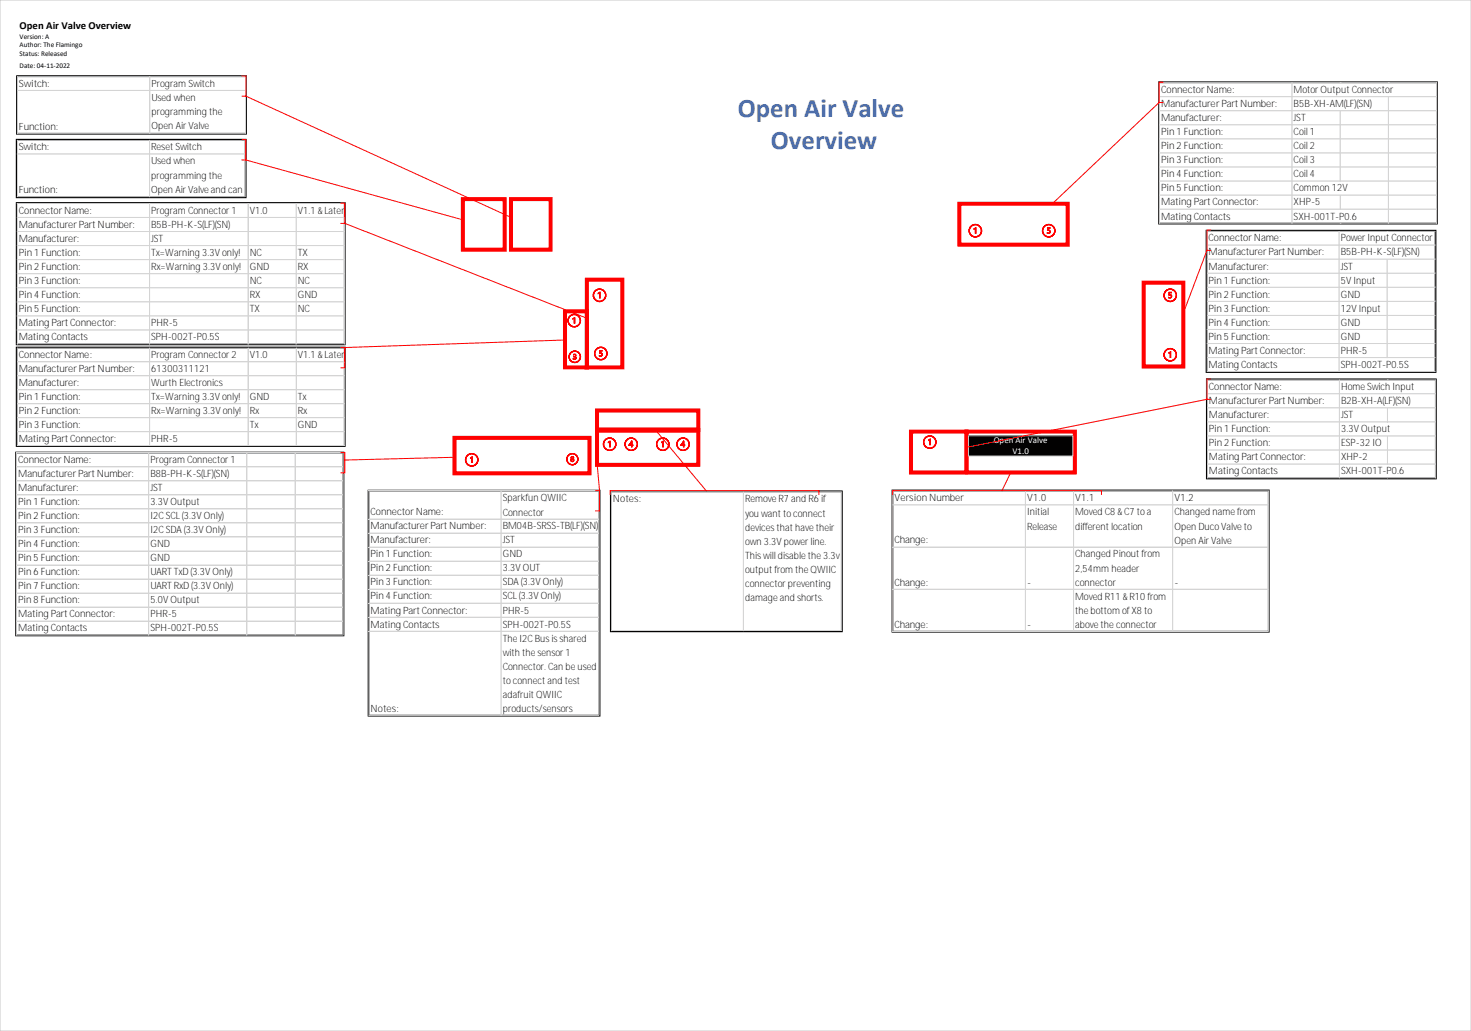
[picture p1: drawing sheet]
<svg xmlns="http://www.w3.org/2000/svg" width="581mm" height="407mm" viewBox="0 0 581 407" stroke-linecap="round" stroke-linejoin="round" font-family="sans-serif">
<path d="M0 0h581.3v407.3h-581.3z" fill="none" stroke="#c8c8c8" stroke-width=".4"/>
<path d="M451.9 111.6h15.7v33.2h-15.7z" fill="none" stroke="#f00" stroke-width="1.6"/>
<path d="M476.8 91.1h90.5v55.9h-90.5z" fill="none" stroke="#000" stroke-width=".71"/>
<path d="M548.1 91.3h.1" fill="none" stroke="#d4d4d4" stroke-width=".4"/>
<path d="M548 91.1l.3 .3z" fill-rule="evenodd" fill="#d4d4d4"/>
<path d="M476.9 91.1v55.9M529.1 91.1v55.9M548.1 102.5v38.9" fill="none" stroke="#d4d4d4" stroke-width=".4"/>
<path d="M548 146.9l.3 .1z" fill-rule="evenodd" fill="#d4d4d4"/>
<path d="M476.8 91.3h90.5M476.8 96.8h90.5M567.1 91.1v55.9M476.8 102.4h90.5M476.8 107.9h90.5M476.8 113.5h90.5M476.8 119h90.5M476.8 124.6h90.5M476.8 130.2h90.5M476.8 135.7h90.5M476.8 141.3h90.5M476.8 146.8h90.5" fill="none" stroke="#d4d4d4" stroke-width=".4"/>
<g fill="#000">
<path d="M460.1 140.1a2.37 2.37 0 0 1 4.7 0 2.37 2.37 0 0 1-4.7 0zM459.9 140.2a2.5 2.5 0 0 0 5 0 2.5 2.5 0 0 0-5 0z" fill-rule="evenodd"/>
<path d="M460.1 140.1a2.37 2.37 0 0 1 4.7 0 2.37 2.37 0 0 1-4.7 0zM459.9 140.2a2.5 2.5 0 0 0 5 0 2.5 2.5 0 0 0-5 0z" fill-rule="evenodd"/>
<path d="M460.1 140.1a2.37 2.37 0 0 1 4.7 0 2.37 2.37 0 0 1-4.7 0zM459.9 140.2a2.5 2.5 0 0 0 5 0 2.5 2.5 0 0 0-5 0z" fill-rule="evenodd"/>
<path d="M461.9 139.4l.7-.4v2.2l-.2-2z" fill-rule="evenodd"/>
<path d="M461.9 139.4l.7-.4v2.2l-.2-2z" fill-rule="evenodd"/>
<path d="M461.9 139.4l.7-.4v2.2l-.2-2z" fill-rule="evenodd"/>
</g>
<g fill="none" stroke="#f00" stroke-width=".4">
<path d="M461.9 139.4l.7-.4v2.2l-.2-2z"/>
<circle cx="462.4" cy="140.2" r="2.5"/>
<circle cx="462.4" cy="140.1" r="2.37"/>
</g>
<path d="M460.1 116.7a2.37 2.37 0 0 1 4.7 0 2.37 2.37 0 0 1-4.7 0zM459.9 116.7a2.5 2.5 0 0 0 5 0 2.5 2.5 0 0 0-5 0z" fill-rule="evenodd" fill="#f00"/>
<g fill="none" stroke="#f00" stroke-width=".4">
<circle cx="462.4" cy="116.7" r="2.5"/>
<circle cx="462.4" cy="116.7" r="2.37"/>
</g>
<path d="M462 115.5h.9l-.8 .1v.8a.67 .67 0 0 1 .9 .7 .67 .67 0 0 1-1.1 .4 .6 .6 0 0 0 .8 0 .6 .6 0 0 0 0-.8 .6 .6 0 0 0-.8-.2z" fill-rule="evenodd" fill="#f00"/>
<path d="M462 115.5h.9l-.8 .1v.8a.67 .67 0 0 1 .9 .7 .67 .67 0 0 1-1.1 .4 .6 .6 0 0 0 .8 0 .6 .6 0 0 0 0-.8 .6 .6 0 0 0-.8-.2z" fill="none" stroke="#f00" stroke-width=".4"/>
<path d="M460.1 116.7a2.37 2.37 0 0 1 4.7 0 2.37 2.37 0 0 1-4.7 0zM459.9 116.7a2.5 2.5 0 0 0 5 0 2.5 2.5 0 0 0-5 0z" fill-rule="evenodd" fill="#f00"/>
<g fill="none" stroke="#f00" stroke-width=".4">
<circle cx="462.4" cy="116.7" r="2.5"/>
<circle cx="462.4" cy="116.7" r="2.37"/>
</g>
<path d="M462 115.5h.9l-.8 .1v.8a.67 .67 0 0 1 .9 .7 .67 .67 0 0 1-1.1 .4 .6 .6 0 0 0 .8 0 .6 .6 0 0 0 0-.8 .6 .6 0 0 0-.8-.2z" fill-rule="evenodd" fill="#f00"/>
<path d="M462 115.5h.9l-.8 .1v.8a.67 .67 0 0 1 .9 .7 .67 .67 0 0 1-1.1 .4 .6 .6 0 0 0 .8 0 .6 .6 0 0 0 0-.8 .6 .6 0 0 0-.8-.2z" fill="none" stroke="#f00" stroke-width=".4"/>
<path d="M460.1 116.7a2.37 2.37 0 0 1 4.7 0 2.37 2.37 0 0 1-4.7 0zM459.9 116.7a2.5 2.5 0 0 0 5 0 2.5 2.5 0 0 0-5 0z" fill-rule="evenodd" fill="#f00"/>
<g fill="none" stroke="#f00" stroke-width=".4">
<circle cx="462.4" cy="116.7" r="2.5"/>
<circle cx="462.4" cy="116.7" r="2.37"/>
</g>
<path d="M462 115.5h.9l-.8 .1v.8a.67 .67 0 0 1 .9 .7 .67 .67 0 0 1-1.1 .4 .6 .6 0 0 0 .8 0 .6 .6 0 0 0 0-.8 .6 .6 0 0 0-.8-.2z" fill-rule="evenodd" fill="#f00"/>
<g fill="none" stroke="#f00" stroke-width=".4">
<path d="M384.9 90.4l.7-.4v2.2l-.2-2zM462 115.5h.9l-.8 .1v.8a.67 .67 0 0 1 .9 .7 .67 .67 0 0 1-1.1 .4 .6 .6 0 0 0 .8 0 .6 .6 0 0 0 0-.8 .6 .6 0 0 0-.8-.2z"/>
<circle cx="385.4" cy="91.1" r="2.5"/>
<circle cx="385.4" cy="91.1" r="2.37"/>
</g>
<path d="M379.1 80.5h42.8v16.2h-42.8z" fill="none" stroke="#f00" stroke-width="1.6"/>
<g fill="#000">
<path d="M383.1 91.1a2.37 2.37 0 0 1 4.7 0 2.37 2.37 0 0 1-4.7 0zM382.9 91.1a2.5 2.5 0 0 0 5 0 2.5 2.5 0 0 0-5 0z" fill-rule="evenodd"/>
<path d="M383.1 91.1a2.37 2.37 0 0 1 4.7 0 2.37 2.37 0 0 1-4.7 0zM382.9 91.1a2.5 2.5 0 0 0 5 0 2.5 2.5 0 0 0-5 0z" fill-rule="evenodd"/>
<path d="M383.1 91.1a2.37 2.37 0 0 1 4.7 0 2.37 2.37 0 0 1-4.7 0zM382.9 91.1a2.5 2.5 0 0 0 5 0 2.5 2.5 0 0 0-5 0z" fill-rule="evenodd"/>
<path d="M384.9 90.4l.7-.4v2.2l-.2-2z" fill-rule="evenodd"/>
<path d="M384.9 90.4l.7-.4v2.2l-.2-2z" fill-rule="evenodd"/>
<path d="M384.9 90.4l.7-.4v2.2l-.2-2z" fill-rule="evenodd"/>
</g>
<path d="M412.1 91.1a2.37 2.37 0 0 1 4.7 0 2.37 2.37 0 0 1-4.7 0zM411.9 91.2a2.5 2.5 0 0 0 5 0 2.5 2.5 0 0 0-5 0z" fill-rule="evenodd" fill="#f00"/>
<g fill="none" stroke="#f00" stroke-width=".4">
<circle cx="414.4" cy="91.2" r="2.5"/>
<circle cx="414.4" cy="91.1" r="2.37"/>
</g>
<path d="M414 90h.9l-.8 .1v.8a.67 .67 0 0 1 .9 .7 .67 .67 0 0 1-1.1 .4 .6 .6 0 0 0 .8 0 .6 .6 0 0 0 0-.8 .6 .6 0 0 0-.8-.2z" fill-rule="evenodd" fill="#f00"/>
<path d="M414 90h.9l-.8 .1v.8a.67 .67 0 0 1 .9 .7 .67 .67 0 0 1-1.1 .4 .6 .6 0 0 0 .8 0 .6 .6 0 0 0 0-.8 .6 .6 0 0 0-.8-.2z" fill="none" stroke="#f00" stroke-width=".4"/>
<path d="M412.1 91.1a2.37 2.37 0 0 1 4.7 0 2.37 2.37 0 0 1-4.7 0zM411.9 91.2a2.5 2.5 0 0 0 5 0 2.5 2.5 0 0 0-5 0z" fill-rule="evenodd" fill="#f00"/>
<g fill="none" stroke="#f00" stroke-width=".4">
<circle cx="414.4" cy="91.2" r="2.5"/>
<circle cx="414.4" cy="91.1" r="2.37"/>
</g>
<path d="M414 90h.9l-.8 .1v.8a.67 .67 0 0 1 .9 .7 .67 .67 0 0 1-1.1 .4 .6 .6 0 0 0 .8 0 .6 .6 0 0 0 0-.8 .6 .6 0 0 0-.8-.2z" fill-rule="evenodd" fill="#f00"/>
<path d="M414 90h.9l-.8 .1v.8a.67 .67 0 0 1 .9 .7 .67 .67 0 0 1-1.1 .4 .6 .6 0 0 0 .8 0 .6 .6 0 0 0 0-.8 .6 .6 0 0 0-.8-.2z" fill="none" stroke="#f00" stroke-width=".4"/>
<path d="M412.1 91.1a2.37 2.37 0 0 1 4.7 0 2.37 2.37 0 0 1-4.7 0zM411.9 91.2a2.5 2.5 0 0 0 5 0 2.5 2.5 0 0 0-5 0z" fill-rule="evenodd" fill="#f00"/>
<g fill="none" stroke="#f00" stroke-width=".4">
<circle cx="414.4" cy="91.2" r="2.5"/>
<circle cx="414.4" cy="91.1" r="2.37"/>
</g>
<path d="M414 90h.9l-.8 .1v.8a.67 .67 0 0 1 .9 .7 .67 .67 0 0 1-1.1 .4 .6 .6 0 0 0 .8 0 .6 .6 0 0 0 0-.8 .6 .6 0 0 0-.8-.2z" fill-rule="evenodd" fill="#f00"/>
<g fill="none" stroke="#f00" stroke-width=".4">
<path d="M414 90h.9l-.8 .1v.8a.67 .67 0 0 1 .9 .7 .67 .67 0 0 1-1.1 .4 .6 .6 0 0 0 .8 0 .6 .6 0 0 0 0-.8 .6 .6 0 0 0-.8-.2zM236.4 115.9l.7-.4v2.2l-.2-2z"/>
<circle cx="236.9" cy="116.7" r="2.5"/>
<circle cx="236.9" cy="116.7" r="2.37"/>
</g>
<path d="M182.9 78.7h16.5v20h-16.5zM201.9 78.7h15.7v20h-15.7zM231.9 110.5h14v34.7h-14zM223.3 123h8.6v22.2h-8.6zM360 170.5h21.9v16.2h-21.9zM381.9 170.5h42.8v16.2h-42.8z" fill="none" stroke="#f00" stroke-width="1.6"/>
<g fill="#000">
<path d="M234.6 116.7a2.37 2.37 0 0 1 4.7 0 2.37 2.37 0 0 1-4.7 0zM234.4 116.7a2.5 2.5 0 0 0 5 0 2.5 2.5 0 0 0-5 0z" fill-rule="evenodd"/>
<path d="M234.6 116.7a2.37 2.37 0 0 1 4.7 0 2.37 2.37 0 0 1-4.7 0zM234.4 116.7a2.5 2.5 0 0 0 5 0 2.5 2.5 0 0 0-5 0z" fill-rule="evenodd"/>
<path d="M234.6 116.7a2.37 2.37 0 0 1 4.7 0 2.37 2.37 0 0 1-4.7 0zM234.4 116.7a2.5 2.5 0 0 0 5 0 2.5 2.5 0 0 0-5 0z" fill-rule="evenodd"/>
<path d="M236.4 115.9l.7-.4v2.2l-.2-2z" fill-rule="evenodd"/>
<path d="M236.4 115.9l.7-.4v2.2l-.2-2z" fill-rule="evenodd"/>
<path d="M236.4 115.9l.7-.4v2.2l-.2-2z" fill-rule="evenodd"/>
</g>
<path d="M235.1 139.7a2.37 2.37 0 0 1 4.7 0 2.37 2.37 0 0 1-4.7 0zM234.9 139.6a2.5 2.5 0 0 0 5 0 2.5 2.5 0 0 0-5 0z" fill-rule="evenodd" fill="#f00"/>
<g fill="none" stroke="#f00" stroke-width=".4">
<circle cx="237.4" cy="139.6" r="2.5"/>
<circle cx="237.4" cy="139.7" r="2.37"/>
</g>
<path d="M237 138.5h.9l-.8 .1v.8a.67 .67 0 0 1 .9 .7 .67 .67 0 0 1-1.1 .4 .59 .59 0 0 0 .8 0 .59 .59 0 0 0 0-.8 .59 .59 0 0 0-.8-.2z" fill-rule="evenodd" fill="#f00"/>
<path d="M237 138.5h.9l-.8 .1v.8a.67 .67 0 0 1 .9 .7 .67 .67 0 0 1-1.1 .4 .59 .59 0 0 0 .8 0 .59 .59 0 0 0 0-.8 .59 .59 0 0 0-.8-.2z" fill="none" stroke="#f00" stroke-width=".4"/>
<path d="M235.1 139.7a2.37 2.37 0 0 1 4.7 0 2.37 2.37 0 0 1-4.7 0zM234.9 139.6a2.5 2.5 0 0 0 5 0 2.5 2.5 0 0 0-5 0z" fill-rule="evenodd" fill="#f00"/>
<g fill="none" stroke="#f00" stroke-width=".4">
<circle cx="237.4" cy="139.6" r="2.5"/>
<circle cx="237.4" cy="139.7" r="2.37"/>
</g>
<path d="M237 138.5h.9l-.8 .1v.8a.67 .67 0 0 1 .9 .7 .67 .67 0 0 1-1.1 .4 .59 .59 0 0 0 .8 0 .59 .59 0 0 0 0-.8 .59 .59 0 0 0-.8-.2z" fill-rule="evenodd" fill="#f00"/>
<path d="M237 138.5h.9l-.8 .1v.8a.67 .67 0 0 1 .9 .7 .67 .67 0 0 1-1.1 .4 .59 .59 0 0 0 .8 0 .59 .59 0 0 0 0-.8 .59 .59 0 0 0-.8-.2z" fill="none" stroke="#f00" stroke-width=".4"/>
<path d="M235.1 139.7a2.37 2.37 0 0 1 4.7 0 2.37 2.37 0 0 1-4.7 0zM234.9 139.6a2.5 2.5 0 0 0 5 0 2.5 2.5 0 0 0-5 0z" fill-rule="evenodd" fill="#f00"/>
<g fill="none" stroke="#f00" stroke-width=".4">
<circle cx="237.4" cy="139.6" r="2.5"/>
<circle cx="237.4" cy="139.7" r="2.37"/>
</g>
<path d="M237 138.5h.9l-.8 .1v.8a.67 .67 0 0 1 .9 .7 .67 .67 0 0 1-1.1 .4 .59 .59 0 0 0 .8 0 .59 .59 0 0 0 0-.8 .59 .59 0 0 0-.8-.2z" fill-rule="evenodd" fill="#f00"/>
<g fill="none" stroke="#f00" stroke-width=".4">
<path d="M237 138.5h.9l-.8 .1v.8a.67 .67 0 0 1 .9 .7 .67 .67 0 0 1-1.1 .4 .59 .59 0 0 0 .8 0 .59 .59 0 0 0 0-.8 .59 .59 0 0 0-.8-.2zM366.9 173.9l.7-.4v2.2l-.2-2zM185.9 180.9l.7-.4v2.2l-.2-2z"/>
<circle cx="367.4" cy="174.7" r="2.37"/>
<circle cx="367.4" cy="174.7" r="2.5"/>
<circle cx="186.4" cy="181.6" r="2.37"/>
<circle cx="186.4" cy="181.7" r="2.5"/>
</g>
<g fill="#000">
<path d="M184.1 181.6a2.37 2.37 0 0 1 4.7 0 2.37 2.37 0 0 1-4.7 0zM183.9 181.7a2.5 2.5 0 0 0 5 0 2.5 2.5 0 0 0-5 0z" fill-rule="evenodd"/>
<path d="M184.1 181.6a2.37 2.37 0 0 1 4.7 0 2.37 2.37 0 0 1-4.7 0zM183.9 181.7a2.5 2.5 0 0 0 5 0 2.5 2.5 0 0 0-5 0z" fill-rule="evenodd"/>
<path d="M184.1 181.6a2.37 2.37 0 0 1 4.7 0 2.37 2.37 0 0 1-4.7 0zM183.9 181.7a2.5 2.5 0 0 0 5 0 2.5 2.5 0 0 0-5 0z" fill-rule="evenodd"/>
<path d="M365.1 174.7a2.37 2.37 0 0 1 4.7 0 2.37 2.37 0 0 1-4.7 0zM364.9 174.7a2.5 2.5 0 0 0 5 0 2.5 2.5 0 0 0-5 0z" fill-rule="evenodd"/>
<path d="M365.1 174.7a2.37 2.37 0 0 1 4.7 0 2.37 2.37 0 0 1-4.7 0zM364.9 174.7a2.5 2.5 0 0 0 5 0 2.5 2.5 0 0 0-5 0z" fill-rule="evenodd"/>
<path d="M365.1 174.7a2.37 2.37 0 0 1 4.7 0 2.37 2.37 0 0 1-4.7 0zM364.9 174.7a2.5 2.5 0 0 0 5 0 2.5 2.5 0 0 0-5 0z" fill-rule="evenodd"/>
<path d="M366.9 173.9l.7-.4v2.2l-.2-2z" fill-rule="evenodd"/>
<path d="M366.9 173.9l.7-.4v2.2l-.2-2z" fill-rule="evenodd"/>
<path d="M366.9 173.9l.7-.4v2.2l-.2-2z" fill-rule="evenodd"/>
<path d="M185.9 180.9l.7-.4v2.2l-.2-2z" fill-rule="evenodd"/>
<path d="M185.9 180.9l.7-.4v2.2l-.2-2z" fill-rule="evenodd"/>
<path d="M185.9 180.9l.7-.4v2.2l-.2-2z" fill-rule="evenodd"/>
<path d="M382.7 172.1h41.2v8h-41.2z" fill-rule="evenodd"/>
</g>
<path d="M179.6 173h53.3v14h-53.3z" fill="none" stroke="#f00" stroke-width="1.6"/>
<path d="M382.7 172.1h41.2v8h-41.2z" fill="none" stroke="#c8c8c8" stroke-width=".4"/>
<path d="M458 32.5h109.8v55.8h-109.8z" fill="none" stroke="#000" stroke-width=".71"/>
<path d="M548.6 32.6h.1" fill="none" stroke="#d4d4d4" stroke-width=".4"/>
<path d="M548.5 32.5l.3 .3z" fill-rule="evenodd" fill="#d4d4d4"/>
<path d="M529.6 32.6h.1" fill="none" stroke="#d4d4d4" stroke-width=".4"/>
<path d="M529.5 32.5l.2 .3z" fill-rule="evenodd" fill="#d4d4d4"/>
<path d="M458.2 32.5v55.9M510.5 32.5v55.9M529.6 43.9v27.8M529.6 77.2v5.6" fill="none" stroke="#d4d4d4" stroke-width=".4"/>
<path d="M529.5 88.3l.2 .1z" fill-rule="evenodd" fill="#d4d4d4"/>
<g fill="none" stroke="#d4d4d4" stroke-width=".4">
<path d="M458 32.6h109.9M458 38.2h109.9M548.6 38.3v50.1M567.7 32.5v55.9M458 43.7h109.9M458 49.3h109.9M458 54.9h109.9M458 60.4h109.9M458 66h109.9M458 71.5h109.9M458 77.1h109.9M458 82.6h109.9"/>
<path d="M458 88.2h109.9M548.3 150h.1M352.7 193.9h148.4M352.7 199.4h148.4M352.8 193.8v55.7M405.2 193.8v55.7M424.2 193.8v55.7M463.4 193.8v55.7M501.2 193.8v55.7M352.7 216.1h148.4M352.7 232.8h148.4M352.7 249.4h148.4"/>
</g>
<path d="M476.9 149.9h90.5v39.1h-90.5zM352.7 193.8h148.7v55.8h-148.7z" fill="none" stroke="#000" stroke-width=".71"/>
<path d="M548.1 149.9l.3 .2z" fill-rule="evenodd" fill="#d4d4d4"/>
<path d="M477 149.9v39.2M529.3 149.9v39.2M548.3 161.2v5.6M548.3 172.3v11.2" fill="none" stroke="#d4d4d4" stroke-width=".4"/>
<path d="M548.1 189l.3 .1z" fill-rule="evenodd" fill="#d4d4d4"/>
<g fill="none" stroke="#d4d4d4" stroke-width=".4">
<path d="M6.7 30.2h90.2M6.7 35.7h90.2M6.8 30.1v22.8M59.2 30.1v22.8M97.1 30.1v22.8M6.6 55.3h90.2M6.7 52.7h90.2M6.7 55.2v22.8M59.1 55.2v22.8M96.9 55.2v22.8M6.6 60.8h90.2M6.6 77.8h90.2"/>
<path d="M136.1 80.3h.1M476.9 150h90.5M476.9 155.5h90.5M567.3 149.9v39.2M476.9 161.1h90.5M476.9 166.7h90.5M476.9 172.2h90.5M476.9 177.8h90.5M476.9 183.3h90.5M476.9 188.9h90.5"/>
</g>
<path d="M6.7 30.1h90.5v22.7h-90.5zM6.6 55.2h90.5v22.7h-90.5zM6.6 80.2h129.6v55.8h-129.6z" fill="none" stroke="#000" stroke-width=".71"/>
<path d="M136 80.2l.2 .3z" fill-rule="evenodd" fill="#d4d4d4"/>
<g fill="none" stroke="#d4d4d4" stroke-width=".4">
<path d="M6.6 80.3h129.7M6.6 85.9h129.7M6.6 91.5h129.7M6.6 97h129.7M6.7 80.2v55.9M59.1 80.2v55.9M98 80.2v55.9M117.1 80.2v55.9M136.1 86v50.1M6.6 102.6h129.7M6.6 108.1h129.7M6.6 113.7h129.7"/>
<path d="M6.6 119.2h129.7M6.6 124.8h129.7M6.6 130.4h129.7M6.6 135.9h129.7"/>
</g>
<g fill="#000">
<path d="M224.6 126.6a2.37 2.37 0 0 1 4.7 0 2.37 2.37 0 0 1-4.7 0zM224.4 126.6a2.5 2.5 0 0 0 5 0 2.5 2.5 0 0 0-5 0z" fill-rule="evenodd"/>
<path d="M224.6 126.6a2.37 2.37 0 0 1 4.7 0 2.37 2.37 0 0 1-4.7 0zM224.4 126.6a2.5 2.5 0 0 0 5 0 2.5 2.5 0 0 0-5 0z" fill-rule="evenodd"/>
<path d="M224.6 126.6a2.37 2.37 0 0 1 4.7 0 2.37 2.37 0 0 1-4.7 0zM224.4 126.6a2.5 2.5 0 0 0 5 0 2.5 2.5 0 0 0-5 0z" fill-rule="evenodd"/>
<path d="M226.4 125.9l.7-.4v2.2l-.2-2z" fill-rule="evenodd"/>
<path d="M226.4 125.9l.7-.4v2.2l-.2-2z" fill-rule="evenodd"/>
<path d="M226.4 125.9l.7-.4v2.2l-.2-2z" fill-rule="evenodd"/>
</g>
<g fill="none" stroke="#f00" stroke-width=".4">
<path d="M226.4 125.9l.7-.4v2.2l-.2-2z"/>
<circle cx="226.9" cy="126.6" r="2.5"/>
<circle cx="226.9" cy="126.6" r="2.37"/>
</g>
<path d="M224.9 140.9a2.2 2.2 0 0 1 4.4 0 2.2 2.2 0 0 1-4.4 0zM224.8 140.9a2.3 2.3 0 0 0 4.6 0 2.3 2.3 0 0 0-4.6 0z" fill-rule="evenodd" fill="#f00"/>
<g fill="none" stroke="#f00" stroke-width=".4">
<circle cx="227.1" cy="140.9" r="2.3"/>
<circle cx="227.1" cy="140.9" r="2.18"/>
</g>
<path d="M226.6 140h.7a.52 .52 0 0 1 .3 .5 .52 .52 0 0 1-.4 .4 .57 .57 0 0 1 .3 .9 .57 .57 0 0 1-.9-.1 .51 .51 0 0 0 .6 .2 .51 .51 0 0 0 .2-.7 .51 .51 0 0 0-.6-.2l.1-.1a.45 .45 0 0 0 .5-.6 .45 .45 0 0 0-.8-.1z" fill-rule="evenodd" fill="#f00"/>
<path d="M226.6 140h.7a.52 .52 0 0 1 .3 .5 .52 .52 0 0 1-.4 .4 .57 .57 0 0 1 .3 .9 .57 .57 0 0 1-.9-.1 .51 .51 0 0 0 .6 .2 .51 .51 0 0 0 .2-.7 .51 .51 0 0 0-.6-.2l.1-.1a.45 .45 0 0 0 .5-.6 .45 .45 0 0 0-.8-.1z" fill="none" stroke="#f00" stroke-width=".4"/>
<path d="M224.9 140.9a2.2 2.2 0 0 1 4.4 0 2.2 2.2 0 0 1-4.4 0zM224.8 140.9a2.3 2.3 0 0 0 4.6 0 2.3 2.3 0 0 0-4.6 0z" fill-rule="evenodd" fill="#f00"/>
<g fill="none" stroke="#f00" stroke-width=".4">
<circle cx="227.1" cy="140.9" r="2.3"/>
<circle cx="227.1" cy="140.9" r="2.18"/>
</g>
<path d="M226.6 140h.7a.52 .52 0 0 1 .3 .5 .52 .52 0 0 1-.4 .4 .57 .57 0 0 1 .3 .9 .57 .57 0 0 1-.9-.1 .51 .51 0 0 0 .6 .2 .51 .51 0 0 0 .2-.7 .51 .51 0 0 0-.6-.2l.1-.1a.45 .45 0 0 0 .5-.6 .45 .45 0 0 0-.8-.1z" fill-rule="evenodd" fill="#f00"/>
<path d="M226.6 140h.7a.52 .52 0 0 1 .3 .5 .52 .52 0 0 1-.4 .4 .57 .57 0 0 1 .3 .9 .57 .57 0 0 1-.9-.1 .51 .51 0 0 0 .6 .2 .51 .51 0 0 0 .2-.7 .51 .51 0 0 0-.6-.2l.1-.1a.45 .45 0 0 0 .5-.6 .45 .45 0 0 0-.8-.1z" fill="none" stroke="#f00" stroke-width=".4"/>
<path d="M224.9 140.9a2.2 2.2 0 0 1 4.4 0 2.2 2.2 0 0 1-4.4 0zM224.8 140.9a2.3 2.3 0 0 0 4.6 0 2.3 2.3 0 0 0-4.6 0z" fill-rule="evenodd" fill="#f00"/>
<g fill="none" stroke="#f00" stroke-width=".4">
<circle cx="227.1" cy="140.9" r="2.3"/>
<circle cx="227.1" cy="140.9" r="2.18"/>
</g>
<path d="M226.6 140h.7a.52 .52 0 0 1 .3 .5 .52 .52 0 0 1-.4 .4 .57 .57 0 0 1 .3 .9 .57 .57 0 0 1-.9-.1 .51 .51 0 0 0 .6 .2 .51 .51 0 0 0 .2-.7 .51 .51 0 0 0-.6-.2l.1-.1a.45 .45 0 0 0 .5-.6 .45 .45 0 0 0-.8-.1z" fill-rule="evenodd" fill="#f00"/>
<path d="M226.6 140h.7a.52 .52 0 0 1 .3 .5 .52 .52 0 0 1-.4 .4 .57 .57 0 0 1 .3 .9 .57 .57 0 0 1-.9-.1 .51 .51 0 0 0 .6 .2 .51 .51 0 0 0 .2-.7 .51 .51 0 0 0-.6-.2l.1-.1a.45 .45 0 0 0 .5-.6 .45 .45 0 0 0-.8-.1z" fill="none" stroke="#f00" stroke-width=".4"/>
<path d="M6.6 137.3h129.6v38.9h-129.6z" fill="none" stroke="#000" stroke-width=".71"/>
<path d="M136.1 137.4h.1" fill="none" stroke="#d4d4d4" stroke-width=".4"/>
<path d="M136 137.3l.2 .3z" fill-rule="evenodd" fill="#d4d4d4"/>
<g fill="none" stroke="#d4d4d4" stroke-width=".4">
<path d="M6.6 137.4h129.7M6.7 137.3v38.9M59.1 137.3v38.9M98 137.3v38.9M117.1 137.3v38.9M6.6 142.9h129.7M6.6 148.5h129.7M6.6 154h129.7M6.6 159.5h129.7M136.1 143.1v33.1M6.6 165h129.7M6.6 170.5h129.7"/>
<path d="M6.6 176.1h129.7"/>
</g>
<path d="M224 181.4a2.15 2.15 0 0 1 4.3 0 2.15 2.15 0 0 1-4.3 0zM223.9 181.4a2.25 2.25 0 0 0 4.5 0 2.25 2.25 0 0 0-4.5 0z" fill-rule="evenodd" fill="#f00"/>
<g fill="none" stroke="#f00" stroke-width=".4">
<circle cx="226.2" cy="181.4" r="2.25"/>
<circle cx="226.2" cy="181.4" r="2.13"/>
</g>
<path d="M225.8 180.5a.5 .5 0 0 1 .8 0 .5 .5 0 0 1-.2 .8 .56 .56 0 0 1 .2 .8 .56 .56 0 0 1-.9 0 .56 .56 0 0 1 .3-.8l-.3-.3zM225.7 181.8a.45 .45 0 0 0 .9 0 .45 .45 0 0 0-.9 0zM225.8 180.8a.4 .4 0 0 0 .8 0 .4 .4 0 0 0-.8 0z" fill-rule="evenodd" fill="#f00"/>
<g fill="none" stroke="#f00" stroke-width=".4">
<path d="M225.8 180.5a.5 .5 0 0 1 .8 0 .5 .5 0 0 1-.2 .8 .56 .56 0 0 1 .2 .8 .56 .56 0 0 1-.9 0 .56 .56 0 0 1 .3-.8l-.3-.3z"/>
<circle cx="226.2" cy="180.8" r=".38"/>
<circle cx="226.2" cy="181.8" r=".45"/>
</g>
<path d="M224 181.4a2.15 2.15 0 0 1 4.3 0 2.15 2.15 0 0 1-4.3 0zM223.9 181.4a2.25 2.25 0 0 0 4.5 0 2.25 2.25 0 0 0-4.5 0z" fill-rule="evenodd" fill="#f00"/>
<g fill="none" stroke="#f00" stroke-width=".4">
<circle cx="226.2" cy="181.4" r="2.25"/>
<circle cx="226.2" cy="181.4" r="2.13"/>
</g>
<path d="M225.8 180.5a.5 .5 0 0 1 .8 0 .5 .5 0 0 1-.2 .8 .56 .56 0 0 1 .2 .8 .56 .56 0 0 1-.9 0 .56 .56 0 0 1 .3-.8l-.3-.3zM225.7 181.8a.45 .45 0 0 0 .9 0 .45 .45 0 0 0-.9 0zM225.8 180.8a.4 .4 0 0 0 .8 0 .4 .4 0 0 0-.8 0z" fill-rule="evenodd" fill="#f00"/>
<g fill="none" stroke="#f00" stroke-width=".4">
<path d="M225.8 180.5a.5 .5 0 0 1 .8 0 .5 .5 0 0 1-.2 .8 .56 .56 0 0 1 .2 .8 .56 .56 0 0 1-.9 0 .56 .56 0 0 1 .3-.8l-.3-.3z"/>
<circle cx="226.2" cy="180.8" r=".38"/>
<circle cx="226.2" cy="181.8" r=".45"/>
</g>
<path d="M224 181.4a2.15 2.15 0 0 1 4.3 0 2.15 2.15 0 0 1-4.3 0zM223.9 181.4a2.25 2.25 0 0 0 4.5 0 2.25 2.25 0 0 0-4.5 0z" fill-rule="evenodd" fill="#f00"/>
<g fill="none" stroke="#f00" stroke-width=".4">
<circle cx="226.2" cy="181.4" r="2.25"/>
<circle cx="226.2" cy="181.4" r="2.13"/>
</g>
<path d="M225.8 180.5a.5 .5 0 0 1 .8 0 .5 .5 0 0 1-.2 .8 .56 .56 0 0 1 .2 .8 .56 .56 0 0 1-.9 0 .56 .56 0 0 1 .3-.8l-.3-.3zM225.7 181.8a.45 .45 0 0 0 .9 0 .45 .45 0 0 0-.9 0zM225.8 180.8a.4 .4 0 0 0 .8 0 .4 .4 0 0 0-.8 0z" fill-rule="evenodd" fill="#f00"/>
<g fill="none" stroke="#f00" stroke-width=".4">
<path d="M240.4 174.7l.7-.4v2.2l-.2-2zM261.4 174.7l.7-.4v2.2l-.2-2zM225.8 180.5a.5 .5 0 0 1 .8 0 .5 .5 0 0 1-.2 .8 .56 .56 0 0 1 .2 .8 .56 .56 0 0 1-.9 0 .56 .56 0 0 1 .3-.8l-.3-.3z"/>
<circle cx="240.9" cy="175.5" r="2.5"/>
<circle cx="240.9" cy="175.5" r="2.37"/>
<circle cx="261.9" cy="175.5" r="2.5"/>
<circle cx="261.9" cy="175.5" r="2.37"/>
<circle cx="226.2" cy="180.8" r=".38"/>
<circle cx="226.2" cy="181.8" r=".45"/>
</g>
<path d="M6.3 178.8h129.4v72.2h-129.4zM145.6 193.8h91.3v88.9h-91.3z" fill="none" stroke="#000" stroke-width=".71"/>
<g fill="none" stroke="#d4d4d4" stroke-width=".4">
<path d="M6.3 178.9h129.2M6.5 178.8v72.2M58.8 178.8v72.2M97.6 178.8v72.2M116.6 178.8v72.2M135.6 178.8v72.2M6.3 184.5h129.2M6.3 190h129.2M6.3 195.5h129.2M145.6 193.9h91.1M145.8 193.8v88.9M198 193.8v88.9"/>
<path d="M236.8 193.8v88.9M6.3 201.1h129.2M6.3 206.6h129.2M6.3 212.1h129.2M6.3 217.7h129.2M145.6 205h91.1M145.6 210.6h91.1M145.6 216.1h91.1M6.3 223.2h129.2M6.3 228.7h129.2M6.3 234.3h129.2M6.3 239.8h129.2"/>
<path d="M145.6 221.7h91.1M145.6 227.2h91.1M145.6 232.7h91.1M145.6 238.3h91.1M6.3 245.4h129.2M6.3 250.9h129.2M145.6 243.8h91.1M145.6 249.4h91.1M145.6 282.6h91.1"/>
</g>
<path d="M235.9 169.6h40v14h-40zM235.9 162.1h40v8h-40z" fill="none" stroke="#f00" stroke-width="1.6"/>
<g fill="#000">
<path d="M238.6 175.5a2.37 2.37 0 0 1 4.7 0 2.37 2.37 0 0 1-4.7 0zM238.4 175.5a2.5 2.5 0 0 0 5 0 2.5 2.5 0 0 0-5 0z" fill-rule="evenodd"/>
<path d="M238.6 175.5a2.37 2.37 0 0 1 4.7 0 2.37 2.37 0 0 1-4.7 0zM238.4 175.5a2.5 2.5 0 0 0 5 0 2.5 2.5 0 0 0-5 0z" fill-rule="evenodd"/>
<path d="M238.6 175.5a2.37 2.37 0 0 1 4.7 0 2.37 2.37 0 0 1-4.7 0zM238.4 175.5a2.5 2.5 0 0 0 5 0 2.5 2.5 0 0 0-5 0z" fill-rule="evenodd"/>
<path d="M240.4 174.7l.7-.4v2.2l-.2-2z" fill-rule="evenodd"/>
<path d="M240.4 174.7l.7-.4v2.2l-.2-2z" fill-rule="evenodd"/>
<path d="M240.4 174.7l.7-.4v2.2l-.2-2z" fill-rule="evenodd"/>
<path d="M259.5 175.5a2.4 2.4 0 0 1 4.8 0 2.4 2.4 0 0 1-4.8 0zM259.4 175.5a2.5 2.5 0 0 0 5 0 2.5 2.5 0 0 0-5 0z" fill-rule="evenodd"/>
<path d="M259.5 175.5a2.4 2.4 0 0 1 4.8 0 2.4 2.4 0 0 1-4.8 0zM259.4 175.5a2.5 2.5 0 0 0 5 0 2.5 2.5 0 0 0-5 0z" fill-rule="evenodd"/>
<path d="M259.5 175.5a2.4 2.4 0 0 1 4.8 0 2.4 2.4 0 0 1-4.8 0zM259.4 175.5a2.5 2.5 0 0 0 5 0 2.5 2.5 0 0 0-5 0z" fill-rule="evenodd"/>
<path d="M261.4 174.7l.7-.4v2.2l-.2-2z" fill-rule="evenodd"/>
<path d="M261.4 174.7l.7-.4v2.2l-.2-2z" fill-rule="evenodd"/>
<path d="M261.4 174.7l.7-.4v2.2l-.2-2z" fill-rule="evenodd"/>
</g>
<path d="M247.1 175.5a2.37 2.37 0 0 1 4.7 0 2.37 2.37 0 0 1-4.7 0zM246.9 175.5a2.5 2.5 0 0 0 5 0 2.5 2.5 0 0 0-5 0z" fill-rule="evenodd" fill="#f00"/>
<g fill="none" stroke="#f00" stroke-width=".4">
<circle cx="249.4" cy="175.5" r="2.5"/>
<circle cx="249.4" cy="175.5" r="2.37"/>
</g>
<path d="M249.5 174.3l.2 1.5h.4l-.4 .2v.5l-.1-.5h-1.1zM249.6 174.5l-.9 1.3h.9z" fill-rule="evenodd" fill="#f00"/>
<path d="M249.5 174.3l.2 1.5h.4l-.4 .2v.5l-.1-.5h-1.1zM249.6 174.5v1.3h-.9z" fill="none" stroke="#f00" stroke-width=".4"/>
<path d="M247.1 175.5a2.37 2.37 0 0 1 4.7 0 2.37 2.37 0 0 1-4.7 0zM246.9 175.5a2.5 2.5 0 0 0 5 0 2.5 2.5 0 0 0-5 0z" fill-rule="evenodd" fill="#f00"/>
<g fill="none" stroke="#f00" stroke-width=".4">
<circle cx="249.4" cy="175.5" r="2.5"/>
<circle cx="249.4" cy="175.5" r="2.37"/>
</g>
<path d="M249.5 174.3l.2 1.5h.4l-.4 .2v.5l-.1-.5h-1.1zM249.6 174.5l-.9 1.3h.9z" fill-rule="evenodd" fill="#f00"/>
<path d="M249.5 174.3l.2 1.5h.4l-.4 .2v.5l-.1-.5h-1.1zM249.6 174.5v1.3h-.9z" fill="none" stroke="#f00" stroke-width=".4"/>
<path d="M247.1 175.5a2.37 2.37 0 0 1 4.7 0 2.37 2.37 0 0 1-4.7 0zM246.9 175.5a2.5 2.5 0 0 0 5 0 2.5 2.5 0 0 0-5 0z" fill-rule="evenodd" fill="#f00"/>
<g fill="none" stroke="#f00" stroke-width=".4">
<circle cx="249.4" cy="175.5" r="2.5"/>
<circle cx="249.4" cy="175.5" r="2.37"/>
</g>
<path d="M249.5 174.3l.2 1.5h.4l-.4 .2v.5l-.1-.5h-1.1zM249.6 174.5l-.9 1.3h.9z" fill-rule="evenodd" fill="#f00"/>
<path d="M249.5 174.3l.2 1.5h.4l-.4 .2v.5l-.1-.5h-1.1zM249.6 174.5v1.3h-.9z" fill="none" stroke="#f00" stroke-width=".4"/>
<path d="M267.6 175.5a2.37 2.37 0 0 1 4.7 0 2.37 2.37 0 0 1-4.7 0zM267.4 175.5a2.5 2.5 0 0 0 5 0 2.5 2.5 0 0 0-5 0z" fill-rule="evenodd" fill="#f00"/>
<g fill="none" stroke="#f00" stroke-width=".4">
<circle cx="269.9" cy="175.5" r="2.5"/>
<circle cx="269.9" cy="175.5" r="2.37"/>
</g>
<path d="M270 174.3l.2 1.5h.4l-.4 .2v.5l-.1-.5h-1.1zM270.1 174.5l-.9 1.3h.9z" fill-rule="evenodd" fill="#f00"/>
<path d="M270 174.3l.2 1.5h.4l-.4 .2v.5l-.1-.5h-1.1zM270.1 174.5v1.3h-.9z" fill="none" stroke="#f00" stroke-width=".4"/>
<path d="M267.6 175.5a2.37 2.37 0 0 1 4.7 0 2.37 2.37 0 0 1-4.7 0zM267.4 175.5a2.5 2.5 0 0 0 5 0 2.5 2.5 0 0 0-5 0z" fill-rule="evenodd" fill="#f00"/>
<g fill="none" stroke="#f00" stroke-width=".4">
<circle cx="269.9" cy="175.5" r="2.5"/>
<circle cx="269.9" cy="175.5" r="2.37"/>
</g>
<path d="M270 174.3l.2 1.5h.4l-.4 .2v.5l-.1-.5h-1.1zM270.1 174.5l-.9 1.3h.9z" fill-rule="evenodd" fill="#f00"/>
<path d="M270 174.3l.2 1.5h.4l-.4 .2v.5l-.1-.5h-1.1zM270.1 174.5v1.3h-.9z" fill="none" stroke="#f00" stroke-width=".4"/>
<path d="M267.6 175.5a2.37 2.37 0 0 1 4.7 0 2.37 2.37 0 0 1-4.7 0zM267.4 175.5a2.5 2.5 0 0 0 5 0 2.5 2.5 0 0 0-5 0z" fill-rule="evenodd" fill="#f00"/>
<g fill="none" stroke="#f00" stroke-width=".4">
<circle cx="269.9" cy="175.5" r="2.5"/>
<circle cx="269.9" cy="175.5" r="2.37"/>
</g>
<path d="M270 174.3l.2 1.5h.4l-.4 .2v.5l-.1-.5h-1.1zM270.1 174.5l-.9 1.3h.9z" fill-rule="evenodd" fill="#f00"/>
<g fill="none" stroke="#f00" stroke-width=".4">
<path d="M95.7 30h1.5v8h-1.5M97.2 38l104.7 47.9M459.5 32.5h-1.5v8h1.5M95.6 55.2h1.5v8h-1.5M458 40.5l-42.2 40M97.1 63.2l85.8 23.7M134.7 80.2h1.5v8.1h-1.5M136.2 88.3l95.7 37.4M476.9 98.9l-9.3 24.9M478.4 90.9h-1.5v8h1.5M134.7 137.3h1.5v8h-1.5M223.3 134.3l-87.1 3"/>
<path d="M476.9 157.8l-95 18.9M478.4 149.8h-1.5v8h1.5M134.7 178.8h1.5v8h-1.5M259.3 170.1l19.7 23.7M270 174.3l.2 1.5h.4l-.4 .2v.5l-.1-.5h-1.1zM270.1 174.5v1.3h-.9zM179.6 180.6l-43.4 1.1M235.4 193.8h1.5v8h-1.5M235.9 182.8l1 11M241.1 195.3v-1.5h82.5v1.5M352.7 195.3v-1.5h82.6v1.5M399.4 186.7l-3.5 7.1"/>
</g>
<path d="M241.4 194.1h91.3v55.3h-91.3z" fill="none" stroke="#000" stroke-width=".71"/>
<path d="M241.4 194.2h91M241.5 194.1v55.3M293.7 194.1v55.3M332.5 194.1v55.3M241.4 249.3h91" fill="none" stroke="#d4d4d4" stroke-width=".4"/>
<g font-size="10.6" fill="#4672c4">
<text x="291.5" y="46.1">Open Air Valve</text>
<text x="304.6" y="58.8">Overview</text>
</g>
<text font-size="4.2" x="7.8" y="11.5">Open Air Valve Overview</text>
<g font-size="4">
<text x="458.8" y="36.7">Connector Name:</text>
<text x="511.2" y="36.7">Motor Output Connector</text>
<text x="458.8" y="42.3">Manufacturer Part Number:</text>
<text x="458.8" y="47.8">Manufacturer:</text>
<text x="511.2" y="42.3">B5B-XH-AM(LF)(SN)</text>
<text x="511.2" y="47.8">JST</text>
<text x="458.8" y="53.4">Pin 1 Function:</text>
<text x="511.2" y="53.4">Coil 1</text>
<text x="458.8" y="59">Pin 2 Function:</text>
<text x="511.2" y="59">Coil 2</text>
<text x="458.8" y="64.5">Pin 3 Function:</text>
<text x="511.2" y="64.5">Coil 3</text>
<text x="458.8" y="70.1">Pin 4 Function:</text>
<text x="511.2" y="70.1">Coil 4</text>
<text x="458.8" y="75.6">Pin 5 Function:</text>
<text x="511.2" y="75.6">Common 12V</text>
<text x="458.8" y="81.2">Mating Part Connector:</text>
<text x="511.2" y="81.2">XHP-5</text>
<text x="7.4" y="84.4">Connector Name:</text>
<text x="59.8" y="84.4">Program Connector 1</text>
<text x="98.7" y="84.4">V1.0</text>
<text x="117.7" y="84.4">V1.1 &amp; Later</text>
<text x="458.8" y="86.7">Mating Contacts</text>
<text x="511.2" y="86.7">SXH-001T-P0.6</text>
<text x="7.4" y="90">Manufacturer Part Number:</text>
<text x="7.4" y="95.6">Manufacturer:</text>
<text x="59.8" y="90">B5B-PH-K-S(LF)(SN)</text>
<text x="59.8" y="95.6">JST</text>
<text x="477.6" y="95.4">Connector Name:</text>
<text x="529.8" y="95.4">Power Input Connector</text>
<text x="7.4" y="101.1">Pin 1 Function:</text>
<text x="59.8" y="101.1">Tx=Warning 3.3V only!</text>
<text x="98.7" y="101.1">NC</text>
<text x="117.7" y="101.1">TX</text>
<text x="477.6" y="100.9">Manufacturer Part Number:</text>
<text x="529.8" y="100.9">B5B-PH-K-S(LF)(SN)</text>
<text x="7.4" y="106.7">Pin 2 Function:</text>
<text x="59.8" y="106.7">Rx=Warning 3.3V only!</text>
<text x="98.7" y="106.7">GND</text>
<text x="117.7" y="106.7">RX</text>
<text x="477.6" y="106.5">Manufacturer:</text>
<text x="529.8" y="106.5">JST</text>
<text x="7.4" y="112.2">Pin 3 Function:</text>
<text x="98.7" y="112.2">NC</text>
<text x="117.7" y="112.2">NC</text>
<text x="477.6" y="112">Pin 1 Function:</text>
<text x="529.8" y="112">5V Input</text>
<text x="7.4" y="117.8">Pin 4 Function:</text>
<text x="98.7" y="117.8">RX</text>
<text x="117.7" y="117.8">GND</text>
<text x="477.6" y="117.6">Pin 2 Function:</text>
<text x="529.8" y="117.6">GND</text>
<text x="7.4" y="123.3">Pin 5 Function:</text>
<text x="98.7" y="123.3">TX</text>
<text x="117.7" y="123.3">NC</text>
<text x="477.6" y="123.1">Pin 3 Function:</text>
<text x="529.8" y="123.1">12V Input</text>
<text x="7.4" y="128.9">Mating Part Connector:</text>
<text x="59.8" y="128.9">PHR-5</text>
<text x="477.6" y="128.7">Pin 4 Function:</text>
<text x="529.8" y="128.7">GND</text>
<text x="7.4" y="134.4">Mating Contacts</text>
<text x="59.8" y="134.4">SPH-002T-P0.5S</text>
<text x="477.6" y="134.3">Pin 5 Function:</text>
<text x="529.8" y="134.3">GND</text>
<text x="477.6" y="139.8">Mating Part Connector:</text>
<text x="529.8" y="139.8">PHR-5</text>
<text x="477.6" y="145.4">Mating Contacts</text>
<text x="529.8" y="145.4">SPH-002T-P0.5S</text>
<text x="477.7" y="154.1">Connector Name:</text>
<text x="529.9" y="154.1">Home Swich Input</text>
<text x="477.7" y="159.6">Manufacturer Part Number:</text>
<text x="529.9" y="159.6">B2B-XH-A(LF)(SN)</text>
<text x="477.7" y="165.2">Manufacturer:</text>
<text x="529.9" y="165.2">JST</text>
<text x="477.7" y="170.8">Pin 1 Function:</text>
<text x="529.9" y="170.8">3.3V Output</text>
<text x="477.7" y="176.3">Pin 2 Function:</text>
<text x="529.9" y="176.3">ESP-32 IO</text>
<text x="7.1" y="183">Connector Name:</text>
<text x="59.4" y="183">Program Connector 1</text>
<text x="477.7" y="181.9">Mating Part Connector:</text>
<text x="529.9" y="181.9">XHP-2</text>
<text x="7.1" y="188.5">Manufacturer Part Number:</text>
<text x="59.4" y="188.5">B8B-PH-K-S(LF)(SN)</text>
<text x="477.7" y="187.4">Mating Contacts</text>
<text x="529.9" y="187.4">SXH-001T-P0.6</text>
<text x="7.1" y="194.1">Manufacturer:</text>
<text x="59.4" y="194.1">JST</text>
<text x="353.5" y="198">Version Number</text>
<text x="405.8" y="198">V1.0</text>
<text x="424.9" y="198">V1.1</text>
<text x="464.1" y="198">V1.2</text>
<text x="7.1" y="199.6">Pin 1 Function:</text>
<text x="59.4" y="199.6">3.3V Output</text>
<text x="146.4" y="203.6">Connector Name:</text>
<text x="198.7" y="198">Sparkfun QWIIC</text>
<text x="198.7" y="203.8">Connector</text>
<text x="242.2" y="198.3">Notes:</text>
<text x="294.4" y="198.3">Remove R7 and R6 if</text>
<text x="405.8" y="203.5">Initial</text>
<text x="424.9" y="203.5">Moved C8 &amp; C7 to a</text>
<text x="464.1" y="203.5">Changed name from</text>
<text x="7.1" y="205.1">Pin 2 Function:</text>
<text x="59.4" y="205.1">I2C SCL (3.3V Only)</text>
<text x="146.4" y="209.1">Manufacturer Part Number:</text>
<text x="198.7" y="209.1">BM04B-SRSS-TB(LF)(SN)</text>
<text x="294.4" y="204.1">you want to connect</text>
<text x="294.4" y="209.7">devices that have their</text>
<text x="405.8" y="209.4">Release</text>
<text x="424.9" y="209.4">different location</text>
<text x="464.1" y="209.4">Open Duco Valve to</text>
<text x="7.1" y="210.7">Pin 3 Function:</text>
<text x="59.4" y="210.7">I2C SDA (3.3V Only)</text>
<text x="146.4" y="214.7">Manufacturer:</text>
<text x="198.7" y="214.7">JST</text>
<text x="294.4" y="215.3">own 3.3V power line.</text>
<text x="353.5" y="214.6">Change:</text>
<text x="464.1" y="214.9">Open Air Valve</text>
<text x="7.1" y="216.2">Pin 4 Function:</text>
<text x="7.1" y="221.8">Pin 5 Function:</text>
<text x="59.4" y="216.2">GND</text>
<text x="59.4" y="221.8">GND</text>
<text x="146.4" y="220.2">Pin 1 Function:</text>
<text x="198.7" y="220.2">GND</text>
<text x="294.4" y="220.8">This will disable the 3.3v</text>
<text x="424.9" y="220.2">Changed Pinout from</text>
<text x="7.1" y="227.3">Pin 6 Function:</text>
<text x="59.4" y="227.3">UART TxD (3.3V Only)</text>
<text x="146.4" y="225.7">Pin 2 Function:</text>
<text x="198.7" y="225.7">3.3V OUT</text>
<text x="294.4" y="226.4">output from the QWIIC</text>
<text x="424.9" y="226">2,54mm header</text>
<text x="7.1" y="232.8">Pin 7 Function:</text>
<text x="59.4" y="232.8">UART RxD (3.3V Only)</text>
<text x="146.4" y="231.3">Pin 3 Function:</text>
<text x="198.7" y="231.3">SDA (3.3V Only)</text>
<text x="294.4" y="231.9">connector preventing</text>
<text x="353.5" y="231.3">Change:</text>
<text x="405.8" y="231.3">-</text>
<text x="424.9" y="231.6">connector</text>
<text x="464.1" y="231.3">-</text>
<text x="7.1" y="238.4">Pin 8 Function:</text>
<text x="59.4" y="238.4">5.0V Output</text>
<text x="146.4" y="236.8">Pin 4 Function:</text>
<text x="198.7" y="236.8">SCL (3.3V Only)</text>
<text x="294.4" y="237.5">damage and shorts.</text>
<text x="424.9" y="236.9">Moved R11 &amp; R10 from</text>
<text x="7.1" y="243.9">Mating Part Connector:</text>
<text x="59.4" y="243.9">PHR-5</text>
<text x="146.4" y="242.4">Mating Part Connector:</text>
<text x="198.7" y="242.4">PHR-5</text>
<text x="424.9" y="242.7">the bottom of X8 to</text>
<text x="7.1" y="249.4">Mating Contacts</text>
<text x="59.4" y="249.4">SPH-002T-P0.5S</text>
<text x="146.4" y="247.9">Mating Contacts</text>
<text x="198.7" y="247.9">SPH-002T-P0.5S</text>
<text x="353.5" y="248">Change:</text>
<text x="405.8" y="248">-</text>
<text x="424.9" y="248.2">above the connector</text>
<text x="198.7" y="253.4">The I2C Bus is shared</text>
<text x="198.7" y="259.2">with the sensor 1</text>
<text x="198.7" y="264.8">Connector. Can be used</text>
<text x="198.7" y="270.3">to connect and test</text>
<text x="198.7" y="275.9">adafruit QWIIC</text>
<text x="146.4" y="281.1">Notes:</text>
<text x="198.7" y="281.4">products/sensors</text>
</g>
<g font-size="3.9">
<text x="7.5" y="34.3">Switch:</text>
<text x="59.9" y="34.3">Program Switch</text>
<text x="59.9" y="39.8">Used when</text>
<text x="59.9" y="45.5">programming the</text>
<text x="7.5" y="51.3">Function:</text>
<text x="59.9" y="51">Open Air Valve</text>
<text x="7.4" y="59.4">Switch:</text>
<text x="59.8" y="59.4">Reset Switch</text>
<text x="59.8" y="64.9">Used when</text>
<text x="59.8" y="70.6">programming the</text>
<text x="7.4" y="76.4">Function:</text>
<text x="59.8" y="76.1">Open Air Valve and can</text>
<text x="59.8" y="81.6">be used to reset the</text>
<text x="7.4" y="141.5">Connector Name:</text>
<text x="59.8" y="141.5">Program Connector 2</text>
<text x="98.7" y="141.5">V1.0</text>
<text x="117.7" y="141.5">V1.1 &amp; Later</text>
<text x="7.4" y="147">Manufacturer Part Number:</text>
<text x="59.8" y="147">61300311121</text>
<text x="7.4" y="152.5">Manufacturer:</text>
<text x="59.8" y="152.5">Wurth Electronics</text>
<text x="7.4" y="158.1">Pin 1 Function:</text>
<text x="59.8" y="158.1">Tx=Warning 3.3V only!</text>
<text x="98.7" y="158.1">GND</text>
<text x="117.7" y="158.1">Tx</text>
<text x="7.4" y="163.6">Pin 2 Function:</text>
<text x="59.8" y="163.6">Rx=Warning 3.3V only!</text>
<text x="98.7" y="163.6">Rx</text>
<text x="117.7" y="163.6">Rx</text>
<text x="7.4" y="169.1">Pin 3 Function:</text>
<text x="98.7" y="169.1">Tx</text>
<text x="117.7" y="169.1">GND</text>
<text x="7.4" y="174.6">Mating Part Connector:</text>
<text x="59.8" y="174.6">PHR-5</text>
</g>
<g font-size="3.5" fill="#feffff">
<text x="392.7" y="175.1">Open Air Valve</text>
<text x="400.1" y="179.3">V1.0</text>
</g>
<g font-size="2.8">
<text x="7.8" y="15.3">Version: A</text>
<text x="7.8" y="18.7">Author: The Flamingo</text>
<text x="7.8" y="22.1">Status: Released</text>
<text x="7.8" y="26.7">Date: 04-11-2022</text>
</g>
</svg>
